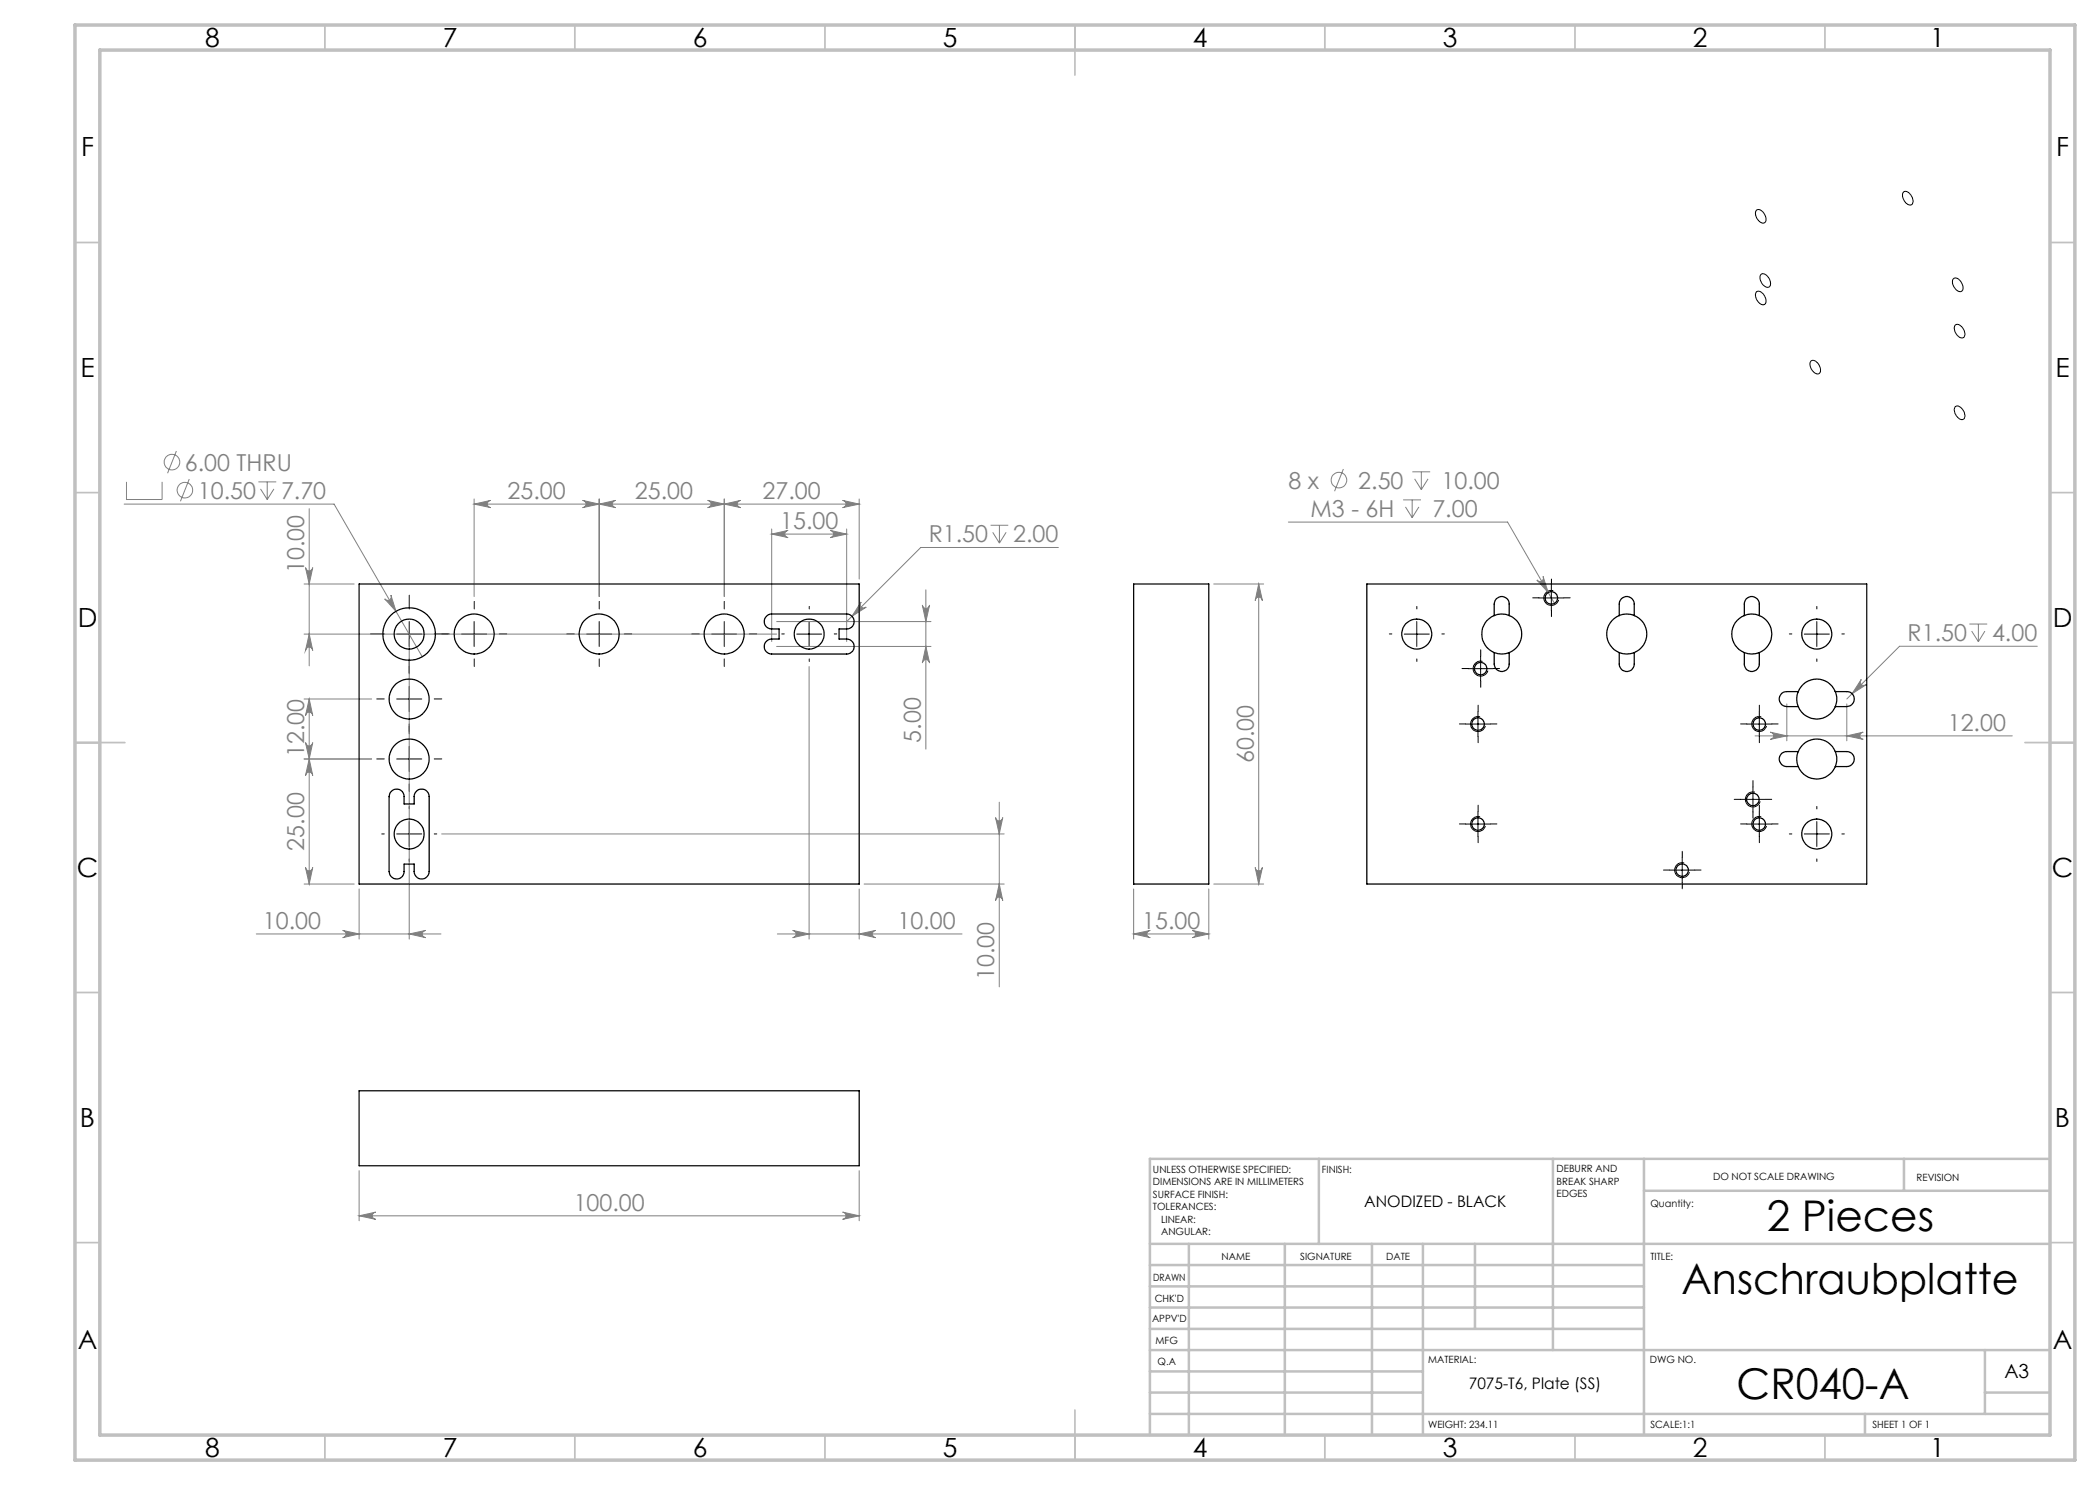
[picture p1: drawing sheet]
<svg xmlns="http://www.w3.org/2000/svg" width="420mm" height="297mm" viewBox="0 0 420 297" stroke-linecap="round" stroke-linejoin="round" font-family="sans-serif">
<g fill="none" stroke="#c0c0c0" stroke-width=".35">
<path d="M65 5v5M115 5v5M165 5v5M215 5v10M265 5v5M315 5v5M365 5v5M15 48.5h5M410 48.5h5M15 98.5h5M410 98.5h5M15 148.5h10"/>
<path d="M405 148.5h10M15 198.5h5M410 198.5h5M15 248.5h5M410 248.5h5M65 287v5M115 287v5M165 287v5M215 282v10M265 287v5M315 287v5M365 287v5"/>
</g>
<g fill="none" stroke="#c0c0c0" stroke-width=".5">
<path d="M263.8 231.8v17M310.6 231.8v38.2M328.8 231.8v55.2M328.8 238.2h81.2M380.8 231.8v6.4M410 231.8h-180v55.2M230 248.8h180M230 257.3h98.8M230 253h98.8M237.8 248.8v38.2M257 248.8v38.2M274.4 248.8v38.2"/>
<path d="M284.6 248.8v38.2M295 248.8v17M230 265.8h98.8M230 261.5h98.8M230 278.5h54.6M230 274.3h54.6M230 270h180M397 278.5h13M397 270v12.8M230 282.8h180M373 282.8v4.2"/>
</g>
<path d="M15 5h400v287h-400zM20 10h390v277h-390z" fill="none" stroke="#c0c0c0" stroke-width=".7"/>
<g fill="none" stroke="#808080" stroke-width=".2">
<path d="M25.3 96.4v3.5h7.1v-3.5M35.3 90.2l-1.8 4.4M37.9 95.8l-1.8 4.5M51.7 96.4h3.5M52.1 97.8l1.3 2.1M53.4 96.4v3.5M54.8 97.8l-1.4 2.1M94.8 99.8v19.5M119.8 99.8v19.5M144.9 99.8v19.5M171.8 99.8v16M268.7 93.8l-1.8 4.4"/>
<path d="M280.6 100h3.6M282.4 100v3.5M282.5 94.4h3.5M282.9 95.8l1.4 2.1M284.3 94.4v3.5M285.6 95.8l-1.3 2.1M24.8 100.8h42l17.7 30.6M60.8 116.8h10M61.1 113.5a.72 .72 0 0 0 .7 .7 .72 .72 0 0 0 .7-.7l-.7 3.3zM61.8 101.7v31.5M76.9 119.8a.72 .72 0 0 0 1 .2 .72 .72 0 0 0 .3-1l1 3.3zM94.8 100.8h77"/>
<path d="M94.8 100.8l3.3-.7a.72 .72 0 0 0-.6 .7 .72 .72 0 0 0 .6 .7zM116.5 100.1l3.3 .7-3.3 .7a.72 .72 0 0 0 .7-.7 .72 .72 0 0 0-.7-.7zM119.8 100.8l3.3-.7a.72 .72 0 0 0-.7 .7 .72 .72 0 0 0 .7 .7zM141.5 100.1l3.4 .7-3.4 .7a.72 .72 0 0 0 .7-.7 .72 .72 0 0 0-.7-.7zM144.9 100.8l3.2-.7a.72 .72 0 0 0-.6 .7 .72 .72 0 0 0 .6 .7zM154.3 106.8l3.3-.7a.72 .72 0 0 0-.7 .7 .72 .72 0 0 0 .7 .7zM154.3 105.8v22.5M154.3 106.8h15M166 106.1l3.3 .7-3.3 .7a.72 .72 0 0 0 .7-.7 .72 .72 0 0 0-.7-.7zM168.5 100.1l3.3 .7-3.3 .7a.72 .72 0 0 0 .7-.7 .72 .72 0 0 0-.7-.7zM169.3 105.8v22.5M185.2 118v31.8"/>
<path d="M198.1 105.1h3.5M198.5 106.5l1.4 2.1M199.9 105.1v3.5M201.2 106.5l-1.3 2.1M211.7 109.5h-27.6l-14.8 14.8M242.7 116.8h10M251.7 116.8v60M251.7 116.8l.8 3.3a.72 .72 0 0 0-.7-.7 .72 .72 0 0 0-.8 .7zM257.7 104.4h43.8l9.4 16.3M281.1 101.4l1.3 2.1M283.8 101.4l-1.4 2.1M307.4 116a.71 .71 0 0 0 .9 .2 .71 .71 0 0 0 .3-.9l1 3.2z"/>
<path d="M60.8 139.8h13.5M60.8 126.8h94.5M61.8 139.8v37M61.8 139.8l.7 3.3a.72 .72 0 0 0-.7-.7 .72 .72 0 0 0-.7 .7zM61.8 126.8l.7 3.3a.72 .72 0 0 0-.7-.7 .72 .72 0 0 0-.7 .7zM81.8 127.8v60M155.3 124.3h30.9M155.3 129.3h30.9M161.8 133.3v54.5M172.2 120.4a.72 .72 0 0 0 0 1 .72 .72 0 0 0 1 0l-2.8 1.9zM184.5 121a.72 .72 0 0 0 .7 .7 .72 .72 0 0 0 .7-.7l-.7 3.3zM185.2 129.3l.7 3.3a.72 .72 0 0 0-.7-.7 .72 .72 0 0 0-.7 .7z"/>
<path d="M372.3 135.9a.72 .72 0 0 0 0 1 .72 .72 0 0 0 1 0l-2.9 1.8zM393.9 124.8h3.5M394.3 126.2l1.4 2.1M395.7 124.8v3.5M397 126.2l-1.3 2.1M407.5 129.3h-27.6l-10.5 10.5M61.1 148.5a.72 .72 0 0 0 .7 .7 .72 .72 0 0 0 .7-.7l-.7 3.3zM61.8 151.8l.7 3.3a.72 .72 0 0 0-.7-.7 .72 .72 0 0 0-.7 .7zM74.3 151.8h-13.5M351 147.2h51.4M354 146.4l3.4 .8-3.4 .7a.72 .72 0 0 0 .7-.7 .72 .72 0 0 0-.7-.8zM357.4 140.8v7.4"/>
<path d="M369.4 147.2l3.2-.8a.72 .72 0 0 0-.6 .8 .72 .72 0 0 0 .6 .7zM369.4 140.8v7.4M60.8 176.8h10M61.1 173.5a.72 .72 0 0 0 .7 .7 .72 .72 0 0 0 .7-.7l-.7 3.3zM71.8 177.8v10M88.3 166.8h112.5M171.8 177.8v10M172.8 176.8h28M199.1 163.5a.72 .72 0 0 0 .7 .7 .72 .72 0 0 0 .8-.7l-.8 3.3zM199.8 160.4v37M199.8 176.8l.8 3.3a.72 .72 0 0 0-.8-.7 .72 .72 0 0 0-.7 .7zM226.7 177.8v10"/>
<path d="M241.8 177.8v10M242.7 176.8h10M251 173.5a.72 .72 0 0 0 .8 .7 .72 .72 0 0 0 .7-.7l-.8 3.3zM51.3 186.8h36.9M68.5 186.1l3.3 .7-3.3 .7a.72 .72 0 0 0 .7-.7 .72 .72 0 0 0-.7-.7zM81.8 186.8l3.3-.7a.72 .72 0 0 0-.7 .7 .72 .72 0 0 0 .7 .7zM155.5 186.8h36.9M158.5 186.1l3.3 .7-3.3 .7a.72 .72 0 0 0 .7-.7 .72 .72 0 0 0-.7-.7zM171.8 186.8l3.3-.7a.72 .72 0 0 0-.7 .7 .72 .72 0 0 0 .7 .7zM226.7 186.8l3.3-.7a.72 .72 0 0 0-.6 .7 .72 .72 0 0 0 .6 .7zM226.7 186.8h15.1M238.4 186.1l3.4 .7-3.4 .7a.72 .72 0 0 0 .7-.7 .72 .72 0 0 0-.7-.7z"/>
<path d="M71.8 234.1v10.1M171.8 234.1v10.1M71.8 243.2h100M71.8 243.2l3.3-.8a.72 .72 0 0 0-.6 .7 .72 .72 0 0 0 .6 .8zM168.5 242.4l3.3 .8-3.3 .7a.72 .72 0 0 0 .7-.8 .72 .72 0 0 0-.7-.7z"/>
<circle cx="34.4" cy="92.4" r="1.55"/>
<circle cx="37" cy="98" r="1.55"/>
<circle cx="267.8" cy="96" r="1.55"/>
</g>
<g fill="none" stroke="#000" stroke-width=".2">
<path d="M380.6 38.5a1.04 1.04 0 0 1 1.6 .6l.4 .8a.77 .77 0 0 1-.4 1.1 .77 .77 0 0 1-1-.4l-.6-1-.1-.8zM351.3 58.4a1.35 1.35 0 0 1 1.8 1.1l.1 .3a.78 .78 0 0 1-.3 1.1 .78 .78 0 0 1-1.1-.4 1.72 1.72 0 0 1-.5-2.1zM351.4 42a1.7 1.7 0 0 1 1.8 1.7 .75 .75 0 0 1-.4 .9 .75 .75 0 0 1-1-.4 1.66 1.66 0 0 1-.4-2.2zM352.2 54.9a1.42 1.42 0 0 1 1.8 1.3 .77 .77 0 0 1-.1 1.1 .77 .77 0 0 1-1.1-.2 1.8 1.8 0 0 1-.6-2.2zM390.7 55.7a1.35 1.35 0 0 1 1.8 1.2l.1 .3a.77 .77 0 0 1-.4 1.1 .77 .77 0 0 1-1-.4 1.77 1.77 0 0 1-.5-2.2zM362.3 72.1a1.7 1.7 0 0 1 1.8 1.7 .76 .76 0 0 1-.4 1 .76 .76 0 0 1-1-.4 1.66 1.66 0 0 1-.4-2.3zM391 65.1a1.13 1.13 0 0 1 1.7 .7l.2 .7a.78 .78 0 0 1-.3 1.1 .78 .78 0 0 1-1.1-.4l-.5-.9-.2-.6zM391.1 81.3a1.18 1.18 0 0 1 1.6 .9l.2 .6a.78 .78 0 0 1-.3 1.1 .78 .78 0 0 1-1.1-.4 1.85 1.85 0 0 1-.4-2.2zM307.8 119.6h5M310.3 117.1v5M310.7 118.1a1.5 1.5 0 0 0-1.9 1.1 1.5 1.5 0 0 0 1.1 1.8 1.5 1.5 0 0 0 1.8-1M79.3 126.8h5"/>
<path d="M79.3 139.8h5M81.8 124.3v5M81.8 137.3v5M92.3 126.8h5M94.8 124.3v5M117.3 126.8h5M119.8 124.3v5M142.3 126.8h5M144.9 124.3v5M159.3 126.8h5M161.8 124.3v5M280.8 126.8h5.1"/>
<path d="M283.4 124.3v5M293.6 133.7h5M296.1 131.2v5M296.5 132.3a1.5 1.5 0 0 0-1.8 1 1.5 1.5 0 0 0 1 1.9 1.5 1.5 0 0 0 1.9-1.1M360.9 126.8h5M363.4 124.3v5M79.3 151.8h5M81.8 149.3v5M293.1 144.8h5M295.6 142.3v5M296 143.4a1.5 1.5 0 0 0-1.8 1 1.5 1.5 0 0 0 1 1.9 1.5 1.5 0 0 0 1.9-1.1M348.1 159.9h5"/>
<path d="M349.4 144.8h5M350.6 157.4v5M351 158.4a1.51 1.51 0 0 0-1.9 1.1 1.51 1.51 0 0 0 1.1 1.8 1.51 1.51 0 0 0 1.8-1M351.9 142.3v5M352.2 143.4a1.5 1.5 0 0 0-1.8 1 1.5 1.5 0 0 0 1.1 1.9 1.5 1.5 0 0 0 1.8-1.1M79.3 166.8h5M81.8 164.3v5M293.1 164.8h5M295.6 162.3v5M296 163.4a1.5 1.5 0 0 0-1.8 1 1.5 1.5 0 0 0 1 1.9 1.5 1.5 0 0 0 1.9-1.1M333.9 174h5M336.4 171.5v5"/>
<path d="M336.8 172.6a1.51 1.51 0 0 0-1.8 1 1.51 1.51 0 0 0 1 1.9 1.51 1.51 0 0 0 1.9-1.1M349.4 164.8h5M351.9 162.3v5M352.2 163.4a1.5 1.5 0 0 0-1.8 1 1.5 1.5 0 0 0 1.1 1.9 1.5 1.5 0 0 0 1.8-1.1M360.9 166.8h5M363.4 164.3v5"/>
</g>
<g fill="none" stroke="#000" stroke-width=".2" stroke-dasharray="15.2 1.3 1.3 1.3">
<path d="M307.8 119.6h-1.3M310.3 117.1v-1.3M312.8 119.6h1.2M76.9 126.8h-2.8M76.9 139.8h-1.5M81.9 121.8v-2.8M81.9 131.8v2.7M81.9 134.8v-1.5M86.9 126.8h2.7M86.9 139.8h1.5M89.9 126.8h-1.5M94.9 121.8v-1.5"/>
<path d="M94.9 131.8v1.5M99.9 126.8h1.5M114.9 126.8h-1.5M119.9 121.8v-1.5M119.9 131.8v1.5M124.9 126.8h1.5M139.9 126.8h-1.5M144.9 121.8v-1.5M144.9 131.8v1.5M149.9 126.8h1.5M156.9 126.8h-.5M161.9 121.8v-.5"/>
<path d="M161.9 131.8v.5M166.9 126.8h.5M278.4 126.8h-.5M283.4 121.8v-.5M283.4 131.8v.5M288.4 126.8h.5M293.6 133.7h-1.2M296.1 131.2v-1.2M296.1 136.2v1.3M298.6 133.7h1.3M310.3 122.1v1.2M358.4 126.8h-.5"/>
<path d="M363.4 121.8v-.5M363.4 131.8v.5M368.4 126.8h.5M76.9 151.8h-1.5M81.9 144.8v1.5M81.9 146.8v-1.5M81.9 156.8v1.5M86.9 151.8h1.5M293.1 144.8h-1.2M295.6 142.3v-1.3M295.6 147.3v1.2M298.1 144.8h1.3"/>
<path d="M348.1 159.9h-1.3M349.4 144.8h-1.3M350.6 157.4v-1.3M351.9 142.3v-1.3M351.9 147.3v1.2M353.1 159.9h1.2M354.4 144.8h1.2M76.9 166.8h-.5M81.9 161.8v-.5M81.9 171.8v.5M86.9 166.8h.5M293.1 164.8h-1.2"/>
<path d="M295.6 162.3v-1.3M295.6 167.3v1.2M298.1 164.8h1.3M334 174h-1.3M336.5 171.5v-1.2M336.5 176.5v1.3M339 174h1.2M349.4 164.8h-1.3M350.6 162.4v1.2M351.9 162.3v-1.3M351.9 167.3v1.2M354.4 164.8h1.2"/>
<path d="M358.4 166.8h-.5M363.4 161.8v-.5M363.4 171.8v.5M368.4 166.8h.5"/>
</g>
<g fill="#808080">
<path d="M141.5 100.1l3.4 .7-3.4 .7a.72 .72 0 0 0 .7-.7 .72 .72 0 0 0-.7-.7zM119.8 100.8l3.3-.7a.72 .72 0 0 0-.7 .7 .72 .72 0 0 0 .7 .7zM116.5 100.1l3.3 .7-3.3 .7a.72 .72 0 0 0 .7-.7 .72 .72 0 0 0-.7-.7zM94.8 100.8l3.3-.7a.72 .72 0 0 0-.6 .7 .72 .72 0 0 0 .6 .7zM81.8 186.8l3.3-.7a.72 .72 0 0 0-.7 .7 .72 .72 0 0 0 .7 .7zM68.5 186.1l3.3 .7-3.3 .7a.72 .72 0 0 0 .7-.7 .72 .72 0 0 0-.7-.7z"/>
<path d="M76.9 119.8l2.3 2.5-1-3.3a.72 .72 0 0 1-.3 1 .72 .72 0 0 1-1-.2zM172.2 120.4l-1.8 2.9 2.8-1.9a.72 .72 0 0 1-.9 0 .72 .72 0 0 1-.1-1zM144.9 100.8l3.2-.7a.72 .72 0 0 0-.6 .7 .72 .72 0 0 0 .6 .7zM168.5 100.1l3.3 .7-3.3 .7a.72 .72 0 0 0 .7-.7 .72 .72 0 0 0-.7-.7zM158.5 186.1l3.3 .7-3.3 .7a.72 .72 0 0 0 .7-.7 .72 .72 0 0 0-.7-.7zM171.8 186.8l3.3-.7a.72 .72 0 0 0-.7 .7 .72 .72 0 0 0 .7 .7zM71.8 243.2l3.3-.8a.72 .72 0 0 0-.6 .7 .72 .72 0 0 0 .6 .8zM168.5 242.4l3.3 .8-3.3 .7a.72 .72 0 0 0 .7-.8 .72 .72 0 0 0-.7-.7zM226.7 186.8l3.3-.7a.72 .72 0 0 0-.6 .7 .72 .72 0 0 0 .6 .7zM238.4 186.1l3.4 .7-3.4 .7a.72 .72 0 0 0 .7-.7 .72 .72 0 0 0-.7-.7zM372.3 135.9l-1.9 2.8 2.9-1.8a.72 .72 0 0 1-1 0 .72 .72 0 0 1 0-1zM307.4 116l2.2 2.5-1-3.2a.71 .71 0 0 1-.3 .9 .71 .71 0 0 1-.9-.2z"/>
<path d="M354 146.4l3.4 .8-3.4 .7a.72 .72 0 0 0 .7-.7 .72 .72 0 0 0-.7-.8zM369.4 147.2l3.2-.8a.72 .72 0 0 0-.6 .8 .72 .72 0 0 0 .6 .7z"/>
<path d="M154.3 106.8l3.3-.7a.72 .72 0 0 0-.7 .7 .72 .72 0 0 0 .7 .7zM166 106.1l3.3 .7-3.3 .7a.72 .72 0 0 0 .7-.7 .72 .72 0 0 0-.7-.7z"/>
<path d="M61.1 148.5a.72 .72 0 0 0 .7 .7 .72 .72 0 0 0 .7-.7l-.7 3.3zM61.8 139.8l.7 3.3a.72 .72 0 0 0-.7-.7 .72 .72 0 0 0-.7 .7zM61.8 126.8l.7 3.3a.72 .72 0 0 0-.7-.7 .72 .72 0 0 0-.7 .7zM61.1 113.5a.72 .72 0 0 0 .7 .7 .72 .72 0 0 0 .7-.7l-.7 3.3zM251 173.5a.72 .72 0 0 0 .8 .7 .72 .72 0 0 0 .7-.7l-.8 3.3zM251.7 116.8l.8 3.3a.72 .72 0 0 0-.7-.7 .72 .72 0 0 0-.8 .7z"/>
<path d="M184.5 121a.72 .72 0 0 0 .7 .7 .72 .72 0 0 0 .7-.7l-.7 3.3zM185.2 129.3l.7 3.3a.72 .72 0 0 0-.7-.7 .72 .72 0 0 0-.7 .7zM61.8 151.8l.7 3.3a.72 .72 0 0 0-.7-.7 .72 .72 0 0 0-.7 .7zM61.1 173.5a.72 .72 0 0 0 .7 .7 .72 .72 0 0 0 .7-.7l-.7 3.3zM199.1 163.5a.72 .72 0 0 0 .7 .7 .72 .72 0 0 0 .8-.7l-.8 3.3zM199.8 176.8l.8 3.3a.72 .72 0 0 0-.8-.7 .72 .72 0 0 0-.7 .7z"/>
</g>
<g fill="none" stroke="#000" stroke-width=".25">
<path d="M71.8 116.8h100v60h-100zM226.7 116.8h15.1v60h-15.1zM273.4 116.8h99.9v60h-99.9zM153.4 123.2l.9-.4h15a1.5 1.5 0 0 1 1.5 1.5 1.5 1.5 0 0 1-1.5 1.5h-1.5v2a2.7 2.7 0 0 1 2.5 .4 1.48 1.48 0 0 1 .4 1.6 1.48 1.48 0 0 1-1.4 1h-15a1.5 1.5 0 0 1-1.5-1.5 1.5 1.5 0 0 1 1.5-1.5h1.5v-2a2.9 2.9 0 0 1-2.4-.4 1.52 1.52 0 0 1 0-2.2zM298.8 123.1v-2.3a1.5 1.5 0 0 1 1.5-1.5 1.5 1.5 0 0 1 1.5 1.5v2.3M298.8 123.1a4 4 0 0 0-2.4 3.7 4 4 0 0 0 2.4 3.7M298.8 130.5v2.3a1.5 1.5 0 0 0 1.5 1.5 1.5 1.5 0 0 0 1.5-1.5v-2.3M298.8 130.5a4.1 4.1 0 0 0 3 0M298.8 123.1a3.7 3.7 0 0 1 3 0M301.8 123.1a4 4 0 0 1 2.5 3.7 4 4 0 0 1-2.5 3.7M323.9 123.1v-2.3a1.5 1.5 0 0 1 1.4-1.5 1.5 1.5 0 0 1 1.5 1.5v2.3M323.9 123.1a4 4 0 0 0-2.6 3.7 4 4 0 0 0 2.6 3.7"/>
<path d="M323.9 130.5v2.3a1.5 1.5 0 0 0 1.4 1.5 1.5 1.5 0 0 0 1.5-1.5v-2.3M323.9 123.1a3.7 3.7 0 0 1 2.9 0M323.9 130.5a4.1 4.1 0 0 0 2.9 0M326.8 123.1a4 4 0 0 1 2.6 3.7 4 4 0 0 1-2.6 3.7M348.9 123.1v-2.3a1.5 1.5 0 0 1 1.5-1.5 1.5 1.5 0 0 1 1.5 1.5v2.3M348.9 123.1a4 4 0 0 0-2.5 3.7 4 4 0 0 0 2.5 3.7M348.9 130.5v2.3a1.5 1.5 0 0 0 1.5 1.5 1.5 1.5 0 0 0 1.5-1.5v-2.3M348.9 130.5a4.1 4.1 0 0 0 3 0M348.9 123.1a3.7 3.7 0 0 1 3 0M351.9 123.1a4 4 0 0 1 2.5 3.7 4 4 0 0 1-2.5 3.7M359.7 138.3a4 4 0 0 1 3.7-2.5 4 4 0 0 1 3.7 2.5M359.7 138.3h-2.3a1.5 1.5 0 0 0-1.6 1.5 1.5 1.5 0 0 0 1.6 1.5h2.3"/>
<path d="M359.7 138.3a3.7 3.7 0 0 0 0 3M367.1 138.3h2.3a1.5 1.5 0 0 1 1.5 1.5 1.5 1.5 0 0 1-1.5 1.5h-2.3M367.1 138.3a4.1 4.1 0 0 1 0 3M78.2 158.3a1.48 1.48 0 0 1 1.7-.4 1.48 1.48 0 0 1 .9 1.4v1.5h2a2.67 2.67 0 0 1 .4-2.5 1.48 1.48 0 0 1 1.7-.4 1.48 1.48 0 0 1 .9 1.4v15a1.5 1.5 0 0 1-1.5 1.5 1.5 1.5 0 0 1-1.5-1.5v-1.5h-2a2.9 2.9 0 0 1-.3 2.5 1.51 1.51 0 0 1-1.7 .4 1.51 1.51 0 0 1-1-1.4v-15zM359.7 141.3a4 4 0 0 0 3.7 2.5 4 4 0 0 0 3.7-2.5M359.7 150.3a4 4 0 0 1 3.7-2.5 4 4 0 0 1 3.7 2.5M359.7 150.3h-2.3a1.5 1.5 0 0 0-1.6 1.5 1.5 1.5 0 0 0 1.6 1.5h2.3M359.7 153.3a4 4 0 0 0 3.7 2.5 4 4 0 0 0 3.7-2.5M359.7 150.3a3.7 3.7 0 0 0 0 3M367.1 150.3h2.3a1.5 1.5 0 0 1 1.5 1.5 1.5 1.5 0 0 1-1.5 1.5h-2.3M367.1 150.3a4.1 4.1 0 0 1 0 3M71.8 218.2h100v14.9h-100z"/>
<circle cx="310.3" cy="119.6" r="1.27"/>
<circle cx="81.8" cy="126.8" r="5.2"/>
<circle cx="81.8" cy="139.8" r="4"/>
<circle cx="81.8" cy="126.8" r="3"/>
<circle cx="94.8" cy="126.8" r="4"/>
<circle cx="119.8" cy="126.8" r="4"/>
<circle cx="144.8" cy="126.8" r="4"/>
<circle cx="161.8" cy="126.8" r="3"/>
<circle cx="283.4" cy="126.8" r="2.99"/>
<circle cx="296.1" cy="133.7" r="1.24"/>
<circle cx="363.4" cy="126.8" r="2.99"/>
<circle cx="81.8" cy="151.8" r="4"/>
<circle cx="295.6" cy="144.8" r="1.26"/>
<circle cx="350.6" cy="159.9" r="1.24"/>
<circle cx="351.8" cy="144.8" r="1.26"/>
<circle cx="81.8" cy="166.8" r="3"/>
<circle cx="295.6" cy="164.8" r="1.26"/>
<circle cx="336.4" cy="174" r="1.24"/>
<circle cx="351.8" cy="164.8" r="1.26"/>
<circle cx="363.4" cy="166.8" r="3"/>
</g>
<g font-size="8.5">
<text x="353.3" y="246.1">2 Pieces</text>
<text x="336.3" y="258.8">Anschraubplatte</text>
<text x="347.3" y="279.7">CR040-A</text>
</g>
<g font-size="5.3">
<text x="41" y="9.5">8</text>
<text x="88.5" y="9.5">7</text>
<text x="138.5" y="9.5">6</text>
<text x="188.5" y="9.5">5</text>
<text x="238.5" y="9.5">4</text>
<text x="288.5" y="9.5">3</text>
<text x="338.5" y="9.5">2</text>
<text x="386" y="9.5">1</text>
<text x="16.2" y="31.3">F</text>
<text x="411.2" y="31.3">F</text>
<text x="16.1" y="75.5">E</text>
<text x="411.1" y="75.5">E</text>
<text x="15.5" y="125.5">D</text>
<text x="410.5" y="125.5">D</text>
<text x="15.4" y="175.5">C</text>
<text x="410.4" y="175.5">C</text>
<text x="16" y="225.5">B</text>
<text x="411" y="225.5">B</text>
<text x="15.5" y="269.8">A</text>
<text x="410.5" y="269.8">A</text>
<text x="41" y="291.5">8</text>
<text x="88.5" y="291.5">7</text>
<text x="138.5" y="291.5">6</text>
<text x="188.5" y="291.5">5</text>
<text x="238.5" y="291.5">4</text>
<text x="288.5" y="291.5">3</text>
<text x="338.5" y="291.5">2</text>
<text x="386" y="291.5">1</text>
</g>
<g font-size="4.7" fill="#808080">
<text x="37" y="94.1">6.00 THRU</text>
<text x="39.6" y="99.7">10.50</text>
<text x="56.2" y="99.7">7.70</text>
<text x="101.5" y="99.8">25.00</text>
<text x="127" y="99.8">25.00</text>
<text x="152.5" y="99.8">27.00</text>
<text x="257.7" y="97.7">8 x</text>
<text x="271.7" y="97.7">2.50</text>
<text x="288.3" y="97.7">10.00</text>
<text x="156" y="105.8">15.00</text>
<text x="262.1" y="103.3">M3 - 6H</text>
<text x="286.5" y="103.3">7.00</text>
<text x="185.8" y="108.4">R1.50</text>
<text x="202.6" y="108.4">2.00</text>
<text x="60.8" y="114.7" transform="rotate(-90 60.8 114.7)">10.00</text>
<text x="381.5" y="128.2">R1.50</text>
<text x="398.4" y="128.2">4.00</text>
<text x="184.2" y="148.5" transform="rotate(-90 184.2 148.5)">5.00</text>
<text x="389.6" y="146.1">12.00</text>
<text x="60.8" y="151.4" transform="rotate(-90 60.8 151.4)">12.00</text>
<text x="250.8" y="152.6" transform="rotate(-90 250.8 152.6)">60.00</text>
<text x="60.8" y="170.1" transform="rotate(-90 60.8 170.1)">25.00</text>
<text x="52.6" y="185.8">10.00</text>
<text x="179.5" y="185.8">10.00</text>
<text x="228.4" y="185.8">15.00</text>
<text x="198.8" y="196.1" transform="rotate(-90 198.8 196.1)">10.00</text>
<text x="114.7" y="242.1">100.00</text>
</g>
<text font-size="3.9" x="400.9" y="275.5">A3</text>
<g font-size="3.2">
<text x="272.9" y="241.4">ANODIZED - BLACK</text>
<text x="293.8" y="277.9">7075-T6, Plate (SS)</text>
</g>
<g font-size="2">
<text x="230.6" y="234.6">UNLESS OTHERWISE SPECIFIED:</text>
<text x="230.6" y="237.1">DIMENSIONS ARE IN MILLIMETERS</text>
<text x="230.6" y="239.6">SURFACE FINISH:</text>
<text x="264.4" y="234.6">FINISH:</text>
<text x="311.3" y="234.5">DEBURR AND</text>
<text x="311.3" y="237">BREAK SHARP</text>
<text x="311.3" y="239.5">EDGES</text>
<text x="342.6" y="236">DO NOT SCALE DRAWING</text>
<text x="383.3" y="236.2">REVISION</text>
<text x="230.6" y="242.1">TOLERANCES:</text>
<text x="232.2" y="244.6">LINEAR:</text>
<text x="330.1" y="241.4">Quantity:</text>
<text x="232.2" y="247.1">ANGULAR:</text>
<text x="244.3" y="252">NAME</text>
<text x="260" y="251.9">SIGNATURE</text>
<text x="277.2" y="251.9">DATE</text>
<text x="330.1" y="251.9">TITLE:</text>
<text x="230.6" y="256.1">DRAWN</text>
<text x="230.9" y="260.3">CHK'D</text>
<text x="230.4" y="264.4">APPV'D</text>
<text x="231.1" y="268.8">MFG</text>
<text x="231.5" y="273">Q.A</text>
<text x="285.6" y="272.5">MATERIAL:</text>
<text x="330" y="272.5">DWG NO.</text>
<text x="285.6" y="285.5">WEIGHT: 234.11</text>
<text x="330.1" y="285.6">SCALE:1:1</text>
<text x="374.5" y="285.6">SHEET 1 OF 1</text>
</g>
</svg>
